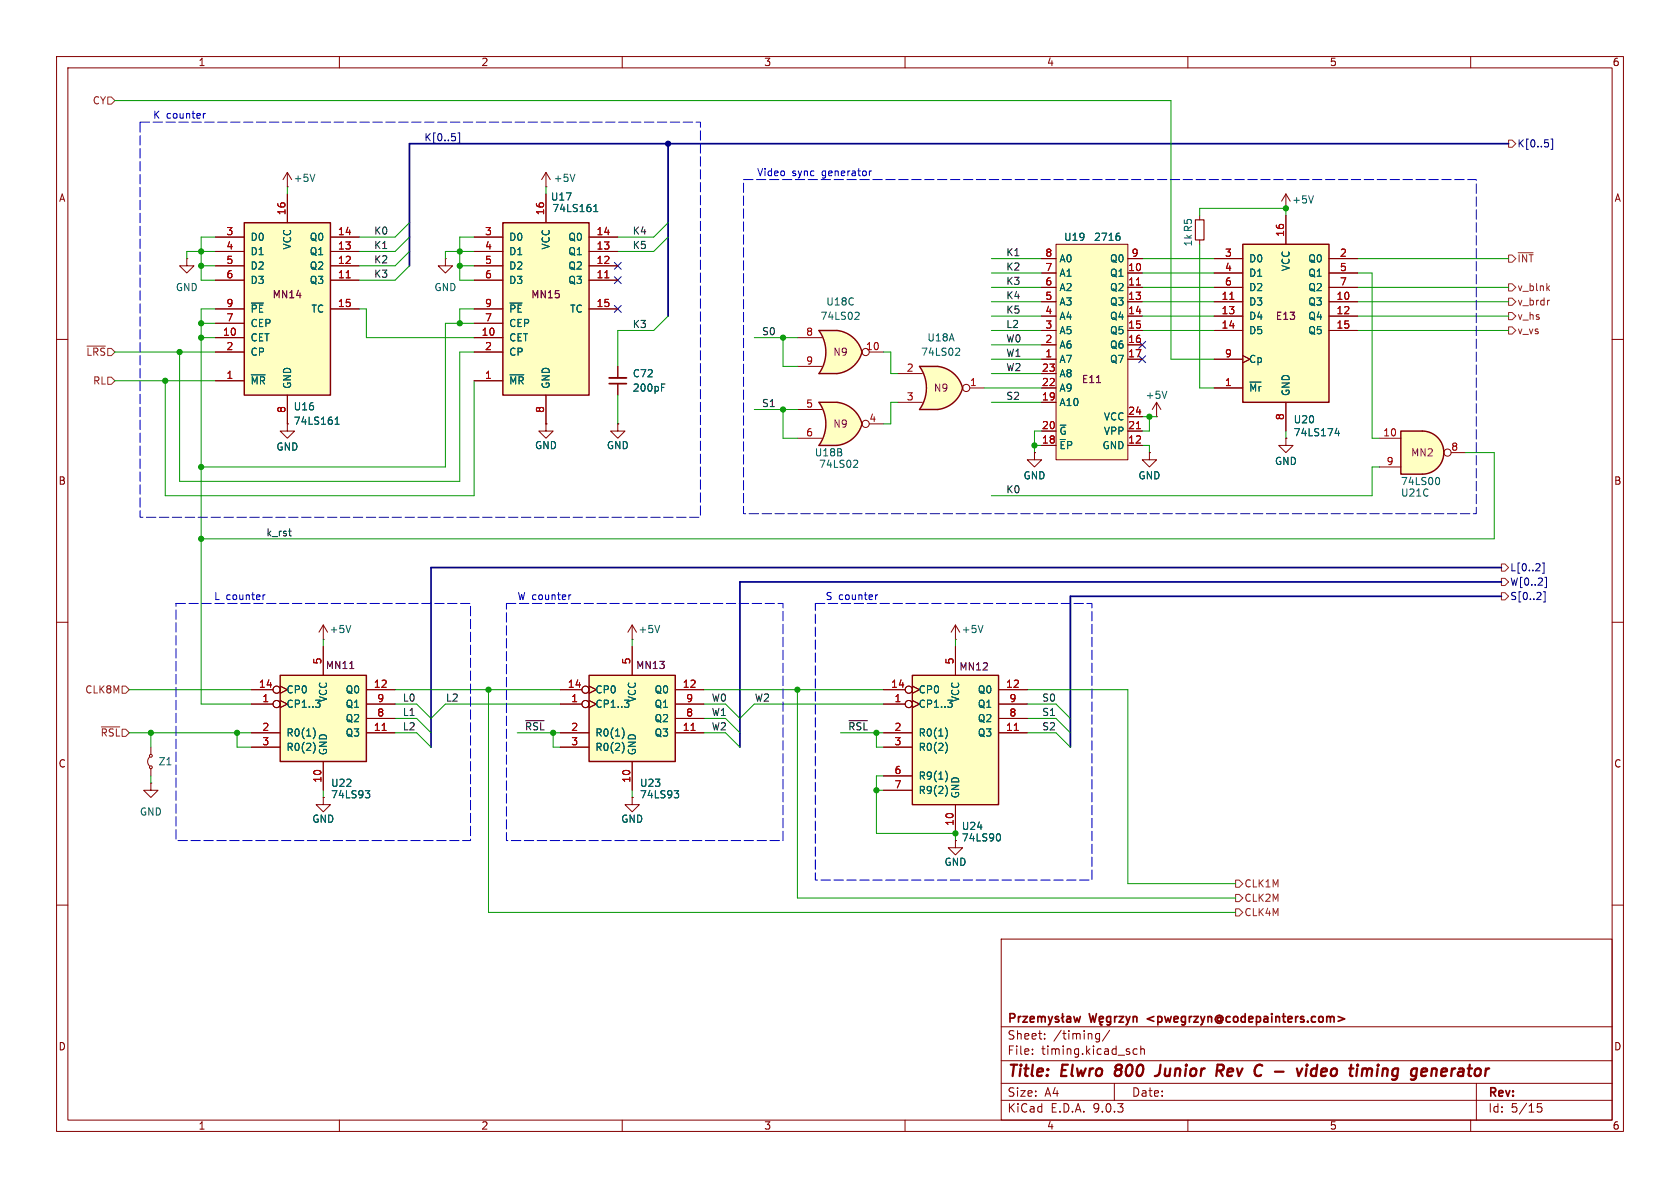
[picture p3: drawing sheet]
<svg xmlns="http://www.w3.org/2000/svg" width="297mm" height="210mm" viewBox="0 0 297 210" stroke-linecap="round" stroke-linejoin="round" font-family="sans-serif">
<g fill="none" stroke="#840000" stroke-width=".18">
<path d="M10 10h277v190h-277zM12 12h273v186h-273zM60 10v2M110 10v2M160 10v2M210 10v2M260 10v2M10 60h2M109.2 74.9v1.3h1.3l-1.3 1.3-1.3-1.3h1.3M109.2 74.9h.1M204.5 73.7h.1M204.5 71.1l-.8 1.3"/>
<path d="M204.5 71.1l.7 1.3M204.5 71.1v2.6M285 60h2M203.2 80v1.3h1.3l-1.3 1.3-1.3-1.3h1.3M203.2 80h.1M10 110h2M168.9 113h.1M168.9 110.5l-.8 1.3M168.9 110.5l.8 1.3M168.9 110.5v2.5M285 110h2M10 160h2"/>
<path d="M177 166h108v32h-108zM285 160h2M60 198v2M110 198v2M160 198v2M177 194.5h108M177 191.5h108M177 187.5h108M177 181.5h108M182.5 186.3v.1M182.5 185.5v.1M184.7 183.6v.1"/>
<path d="M184.7 182.8v.1M193.7 183.4l.3 .3 .4-.1M194.4 182.7v1.2l-.3 .3-.4-.1M194.4 182.8l-.4-.1-.3 .3M196.2 182.1l-1.3 2M197 191.5v3M201 185.5l-.4-.1-.3 .3v.4l.2 .2h.5M201.7 185.5l.2-.1 .3 .1 .1 .9M201.7 184.9v1.5M210 198v2M260 198v2M261 191.5v6.5"/>
<path d="M272.5 195.1h-.7l-.1 .7 .3-.1h.5l.1 .3-.1 .5-.2 .1-.6-.1"/>
</g>
<g fill="none" stroke="#840000" stroke-width=".4">
<path d="M197.2 189.3l-.1 .5 .1 .3M205.2 188.2l-.2 1.4a.74 .74 0 0 1-.8 .6M215.3 188.2l.9 .1a.58 .58 0 0 1-.3 1h-.8M215.6 189.3l.6 .9M229.3 188.9l.3 1.3 .6-1.3M231 188.9l-.2 1.3M231.1 188.2v.2M231.1 188.2l-.1 .1 .1 .1M231.1 188.2l.1 .1-.1 .1M232.8 189a.66 .66 0 0 0-1 .3l-.1 .5 .2 .3 .2 .1 .5-.1M232.9 188.2l-.3 2M233.6 189.2v.9"/>
<path d="M242.5 189l-.1 1.2M243.6 188.9l-.2 1.3M243.6 188.2l-.1 .1 .1 .1M253.8 188.9l.2 .3-.1 1M255.2 188.9l-.3 .3-.1 .7 .2 .3h.4M255.8 189.4l-1 .1"/>
</g>
<g fill="none" stroke="#840000" stroke-width=".3">
<path d="M178.6 180l.7-.1 .1-.2-.1-.4-.2-.1h-.5v1.5M180.1 179.7v1M180.5 179.7l-.3 .1-.1 .2M180.8 179.7h.8l-.8 1h.8M183.5 179.8l.4-.1 .2 .2M183.5 179.7v1M184.1 179.9l.2-.2 .4 .1 .1 .9M184.1 179.9v.8M185.3 179.7l.4 1M186.1 179.7l-.4 1M187.1 179.8l-.3-.1-.2 .2v.2l.5 .2v.3h-.5M187.8 179.2v1.3l.3 .2"/>
<path d="M188.1 179.7l-.5 .3M188.6 179.8h.6l.1 .9M189.8 179.7l.3 1 .3-.7 .3 .7 .3-1M192.6 179.2l.3 1.5 .3-1.1 .3 1.1 .3-1.5M196.3 179.8l-.4-.1-.3 .3v.4l.2 .2h.5M196.3 179.7v1.2l-.2 .3-.4-.1M197.1 179.7v1M197.5 179.7l-.3 .1-.1 .2M197.8 179.7h.8l-.8 1h.8M199.1 179.7l.3 1M199.8 179.7l-.4 1M200.3 179.8l.3-.1 .3 .1 .1 .9"/>
<path d="M200.3 179.7v1M236.6 179.7l1.1 .4-1.1 .4M182.1 180.2l.7-.2v-.2l-.5-.1-.2 .2 .1 .7h.6M185.7 180.7l-.1 .3-.3 .2M189.3 180l-.5 .1a.29 .29 0 0 0-.3 .3 .29 .29 0 0 0 .3 .3l.5-.1M194.3 180.2l.8-.2-.1-.2-.4-.1-.3 .2 .1 .7h.6M194.7 180.7l-.2 .3 .3 .2M199.4 180.7l-.1 .3-.2 .2"/>
</g>
<path d="M206.3 69.2l-.4 1.2M173.8 110.6l-.5 1.2" fill="none" stroke="#006464" stroke-width=".18"/>
<path d="M186.7 43.2h12.7v38.1h-12.7z" fill="#ffffc2"/>
<g fill="none" stroke="#840000" stroke-width=".18">
<path d="M184.1 45.7h2.6M184.1 48.3h2.6M184.1 50.8h2.6M184.1 53.3h2.6M184.1 55.9h2.6M184.1 58.4h2.6M186.7 43.2h12.7v38.1h-12.7zM199.4 45.7h2.5M199.4 48.3h2.5M199.4 50.8h2.5M199.4 53.3h2.5M199.4 55.9h2.5"/>
<path d="M199.4 58.4h2.5M184.1 61h2.6M184.1 63.5h2.6M184.1 66h2.6M184.1 68.6h2.6M184.1 71.1h2.6M184.1 76.2h2.6M184.1 78.7h2.6M199.4 61h2.5M199.4 63.5h2.5M199.4 76.2h2.5M199.4 78.7h2.5"/>
<path d="M199.4 73.7h2.5"/>
</g>
<path d="M200.9 50.4h.7M200.9 75.8h.7" fill="none" stroke="#a90000" stroke-width=".18"/>
<path d="M197.6 41.2h.3M197.8 41.7l.2 .2v.3l-.2 .3" fill="none" stroke="#006464" stroke-width=".18"/>
<path d="M193.9 67.6h.7" fill="none" stroke="#840084" stroke-width=".18"/>
<path d="M144.8 58.4h3.2M144.8 66h3.2" fill="none" stroke="#ffffc2" stroke-width=".18"/>
<g fill="#ffffc2" stroke="#ffffc2" stroke-width=".18">
<path d="M147.4 60.9l5 1.3a5.2 5.2 0 0 1-4.4 3.8z"/>
<path d="M148 58.4a5.1 5.1 0 0 1 4.4 3.8l-5 1.3z"/>
</g>
<path d="M144.8 58.4h3.2v7.6h-3.2a6.7 6.7 0 0 0 0-7.6z" fill="#ffffc2"/>
<path d="M144.8 58.4h3.2a5.1 5.1 0 0 1 4.4 3.8 5.2 5.2 0 0 1-4.4 3.8h-3.2a6.6 6.6 0 0 0 0-7.6z" fill="none" stroke="#840000" stroke-width=".25"/>
<g fill="none" stroke="#840000" stroke-width=".18">
<path d="M141 59.7h4.3M141 64.8h4.3M153.7 62.2h2.5"/>
<circle cx="153" cy="62.2" r=".63"/>
</g>
<path d="M151.3 55.2l.5 .1 .1 .3-.8 .9h.8" fill="none" stroke="#006464" stroke-width=".18"/>
<path d="M162.6 64.8h3.1M162.6 72.4h3.1" fill="none" stroke="#ffffc2" stroke-width=".18"/>
<g fill="#ffffc2" stroke="#ffffc2" stroke-width=".18">
<path d="M165.2 67.2l5 1.4a5.2 5.2 0 0 1-4.4 3.8z"/>
<path d="M165.8 64.8a5.1 5.1 0 0 1 4.4 3.8l-5 1.3z"/>
</g>
<path d="M162.6 64.8h3.1v7.6h-3.1a6.7 6.7 0 0 0 0-7.6z" fill="#ffffc2"/>
<path d="M165.7 64.8h-3.1a6.6 6.6 0 0 1 0 7.6h3.1M165.8 64.8a5.1 5.1 0 0 1 4.4 3.8M170.2 68.6a5.2 5.2 0 0 1-4.4 3.8" fill="none" stroke="#840000" stroke-width=".25"/>
<g fill="none" stroke="#840000" stroke-width=".18">
<path d="M158.7 66h4.4M158.7 71.1h4.4M171.4 68.6h2.6"/>
<circle cx="170.8" cy="68.6" r=".63"/>
</g>
<path d="M169.1 61.5l.4 .1 .2 .3-.8 .9h.8" fill="none" stroke="#006464" stroke-width=".18"/>
<path d="M144.8 71.1h3.2M144.8 78.7h3.2" fill="none" stroke="#ffffc2" stroke-width=".18"/>
<g fill="#ffffc2" stroke="#ffffc2" stroke-width=".18">
<path d="M147.4 73.6l5 1.3a5.2 5.2 0 0 1-4.4 3.8z"/>
<path d="M148 71.1a5.1 5.1 0 0 1 4.4 3.8l-5 1.3z"/>
</g>
<path d="M144.8 71.1h3.2v7.6h-3.2a6.7 6.7 0 0 0 0-7.6z" fill="#ffffc2"/>
<path d="M144.8 71.1h3.2a5.1 5.1 0 0 1 4.4 3.8 5.2 5.2 0 0 1-4.4 3.8h-3.2a6.6 6.6 0 0 0 0-7.6z" fill="none" stroke="#840000" stroke-width=".25"/>
<g fill="none" stroke="#840000" stroke-width=".18">
<path d="M78.7 45.7v1.3h1.3l-1.3 1.3-1.2-1.3h1.2M78.7 45.7h.1M96.5 74.9v1.3h1.3l-1.3 1.3-1.3-1.3h1.3M96.5 74.9h.1M141 72.4h4.3M141 77.5h4.3M153.7 74.9h2.5M182.9 80v1.3h1.2l-1.2 1.3-1.3-1.3h1.3M182.9 80h.1"/>
<circle cx="153" cy="74.9" r=".63"/>
</g>
<path d="M151.1 81.4h.4l.1 .3-.8 .9h.8" fill="none" stroke="#006464" stroke-width=".18"/>
<path d="M88.9 39.4h15.2v30.5h-15.2z" fill="#ffffc2"/>
<path d="M88.9 39.4h15.2v30.5h-15.2z" fill="none" stroke="#840000" stroke-width=".25"/>
<g fill="none" stroke="#840000" stroke-width=".18">
<path d="M50.8 33h.1M50.8 30.5l-.8 1.3M50.8 30.5l.8 1.3M50.8 30.5v2.5M96.5 34.3v5.1M33 45.7v1.3h1.3l-1.3 1.3-1.3-1.3h1.3M33 45.7h.1M83.8 41.9h5.1M83.8 44.5h5.1M83.8 47h5.1M83.8 49.5h5.1M83.8 54.6h5.1"/>
<path d="M83.8 57.2h5.1M83.8 59.7h5.1M104.1 41.9h5.1M104.1 44.5h5.1M104.1 47h5.1M104.1 49.5h5.1M104.1 54.6h5.1M50.8 74.9v1.3h1.3l-1.3 1.3-1.3-1.3h1.3M50.8 74.9h.1M83.8 62.2h5.1M83.8 67.3h5.1M96.5 69.9v5"/>
</g>
<path d="M55.7 30.8l-.5 1.3M105 37.4h.7M105 36.5l.3-.4v1.3M90.1 53.6h2.2M90.1 66.3h2.5" fill="none" stroke="#006464" stroke-width=".18"/>
<path d="M106.9 49.1h.7" fill="none" stroke="#a90000" stroke-width=".18"/>
<path d="M43.2 39.4h15.2v30.5h-15.2z" fill="#ffffc2"/>
<path d="M43.2 39.4h15.2v30.5h-15.2z" fill="none" stroke="#840000" stroke-width=".25"/>
<g fill="none" stroke="#840000" stroke-width=".18">
<path d="M50.8 34.3v5.1M38.1 41.9h5.1M38.1 44.5h5.1M38.1 47h5.1M38.1 49.5h5.1M38.1 54.6h5.1M38.1 57.2h5.1M38.1 59.7h5.1M58.4 41.9h5.1M58.4 44.5h5.1M58.4 47h5.1M58.4 49.5h5.1"/>
<path d="M58.4 54.6h5.1M38.1 62.2h5.1M38.1 67.3h5.1M50.8 69.9v5M111.8 141v1.2h1.2l-1.2 1.3-1.3-1.3h1.3M111.8 141h.1"/>
</g>
<path d="M44.4 53.6h2.2M44.4 66.3h2.5M59.2 75h.8M59.2 74.1l.4-.4v1.3" fill="none" stroke="#006464" stroke-width=".18"/>
<path d="M61.2 49.1h.7" fill="none" stroke="#a90000" stroke-width=".18"/>
<path d="M104.1 119.4h15.3v15.2h-15.3z" fill="#ffffc2"/>
<path d="M104.1 119.4h15.3v15.2h-15.3z" fill="none" stroke="#840000" stroke-width=".25"/>
<g fill="none" stroke="#840000" stroke-width=".18">
<path d="M96.5 33h.1M96.5 30.5l-.7 1.3M96.5 30.5l.8 1.3M96.5 30.5v2.5M212.1 38.1v.8M212.1 42.4v.8M111.8 113h.1M111.8 110.5v2.5M111.8 114.3v5.1M111.8 110.5l-.8 1.3M111.8 110.5l.7 1.3M99.1 121.9h3.8"/>
<path d="M99.1 124.5h3.8M99.1 129.5h5M99.1 132.1h5M104.1 121.3l1.3 .6-1.3 .7M104.1 123.8l1.3 .7-1.3 .6M111.8 134.6v5.1M119.4 121.9h5.1M119.4 124.5h5.1M119.4 129.5h5.1M119.4 127h5.1"/>
<circle cx="103.5" cy="124.5" r=".63"/>
<circle cx="103.5" cy="121.9" r=".63"/>
</g>
<path d="M101.6 30.8l-.4 1.3M116.6 110.6l-.4 1.2M110 128.7a1.49 1.49 0 0 1 0 1.8M110 131.3a1.49 1.49 0 0 1 0 1.8M110.4 123.8h.8M111.2 124.8l-.1 .2M119.2 139.8h.8l-.4 .5 .3 .1 .1 .4-.3 .2h-.3" fill="none" stroke="#006464" stroke-width=".18"/>
<path d="M122.2 129.1h.7" fill="none" stroke="#a90000" stroke-width=".18"/>
<path d="M211.3 38.9h1.6v3.5h-1.6z" fill="none" stroke="#840000" stroke-width=".2"/>
<path d="M251.5 76.2a3.8 3.8 0 0 1 3.7 3.8 3.8 3.8 0 0 1-3.7 3.8z" fill="#ffffc2" stroke="#ffffc2" stroke-width=".18"/>
<path d="M247.6 76.2h3.9v7.6h-3.9z" fill="#ffffc2"/>
<path d="M247.6 76.2h3.9a3.8 3.8 0 0 1 3.7 3.8 3.8 3.8 0 0 1-3.7 3.8h-3.9z" fill="none" stroke="#840000" stroke-width=".25"/>
<g fill="none" stroke="#840000" stroke-width=".18">
<path d="M243.8 77.5h3.8M243.8 82.6h3.8M256.5 80h2.6M57.1 113h.1M57.1 110.5l-.7 1.3M57.1 110.5l.8 1.3M57.1 110.5v2.5M26.4 133.9a1.08 1.08 0 0 0 0 1.5M26.7 138.4v1.3h1.2l-1.2 1.3-1.3-1.3h1.3M26.7 138.4h.1M26.7 132.1v1.3M26.7 135.9v1.3"/>
<circle cx="255.9" cy="80" r=".63"/>
<circle cx="26.7" cy="135.6" r=".25"/>
<circle cx="26.7" cy="133.6" r=".25"/>
</g>
<path d="M254.2 84.4a.79 .79 0 0 1 0 1.3M62 110.6l-.4 1.2" fill="none" stroke="#006464" stroke-width=".18"/>
<path d="M219.7 43.2h15.2v27.9h-15.2z" fill="#ffffc2"/>
<path d="M219.7 43.2h15.2v27.9h-15.2z" fill="none" stroke="#840000" stroke-width=".25"/>
<g fill="none" stroke="#840000" stroke-width=".18">
<path d="M227.3 36.8h.1M227.3 34.3v2.5M227.3 38.1v5.1M227.3 34.3l-.7 1.3M227.3 34.3l.8 1.3M214.6 45.7h5.1M214.6 48.3h5.1M214.6 50.8h5.1M214.6 53.3h5.1M214.6 55.9h5.1M214.6 58.4h5.1M234.9 45.7h5.1"/>
<path d="M234.9 48.3h5.1M234.9 50.8h5.1M234.9 53.3h5.1M234.9 55.9h5.1M234.9 58.4h5.1M214.6 63.5h5.1M214.6 68.6h5.1M219.7 62.9l1.3 .6-1.3 .6M227.3 77.5v1.2h1.3l-1.3 1.3-1.2-1.3h1.2M227.3 77.5h.1M227.3 71.1v5.1"/>
</g>
<path d="M217.4 52.9h.7" fill="none" stroke="#a90000" stroke-width=".18"/>
<path d="M232.2 34.6l-.4 1.3M221 67.5h1.9M236.3 75.7l-.3 .9h.8M236.6 76.2v.8" fill="none" stroke="#006464" stroke-width=".18"/>
<path d="M49.5 119.4h15.3v15.2h-15.3z" fill="#ffffc2"/>
<path d="M49.5 119.4h15.3v15.2h-15.3z" fill="none" stroke="#840000" stroke-width=".25"/>
<g fill="none" stroke="#840000" stroke-width=".18">
<path d="M109.2 64.8v2M109.2 67.8v2.1M57.1 114.3v5.1M44.4 121.9h3.9M44.4 124.5h3.9M44.4 129.5h5.1M44.4 132.1h5.1M49.5 121.3l1.3 .6-1.3 .7M49.5 123.8l1.3 .7-1.3 .6M57.1 134.6v5.1M64.8 121.9h5M64.8 124.5h5"/>
<path d="M64.8 129.5h5M64.8 127h5M57.1 141v1.2h1.3l-1.3 1.3-1.2-1.3h1.2M57.1 141h.1M168.9 148.6v1.3h1.3l-1.3 1.2-1.3-1.2h1.3M168.9 148.6h.1"/>
<circle cx="48.9" cy="121.9" r=".63"/>
<circle cx="48.9" cy="124.5" r=".63"/>
</g>
<path d="M117 68.5h.4M117 67.9h.6M55.4 128.7a1.49 1.49 0 0 1 0 1.8M55.4 131.3a1.49 1.49 0 0 1 0 1.8M55.8 123.8h.8M56.6 124.8l-.1 .2M64.6 139.8h.8l-.5 .5 .4 .1 .1 .4-.3 .2h-.3" fill="none" stroke="#006464" stroke-width=".18"/>
<path d="M67.6 129.1h.7" fill="none" stroke="#a90000" stroke-width=".18"/>
<path d="M61.8 118.2h.8" fill="none" stroke="#840084" stroke-width=".18"/>
<path d="M107.7 67.8h3" fill="none" stroke="#840000" stroke-width=".3"/>
<path d="M107.7 66.8h3" fill="none" stroke="#840000" stroke-width=".33"/>
<path d="M161.3 119.4h15.2v22.8h-15.2z" fill="#ffffc2"/>
<path d="M161.3 119.4h15.2v22.8h-15.2z" fill="none" stroke="#840000" stroke-width=".25"/>
<g fill="none" stroke="#840000" stroke-width=".18">
<path d="M50.8 34.3v5.1M96.5 34.3v5.1M227.3 38.1v5.1M38.1 41.9h5.1M38.1 44.5h5.1M38.1 47h5.1M38.1 49.5h5.1M38.1 54.6h5.1M38.1 57.2h5.1M38.1 59.7h5.1M58.4 41.9h5.1M58.4 44.5h5.1"/>
<path d="M58.4 47h5.1M58.4 49.5h5.1M58.4 54.6h5.1M83.8 41.9h5.1M83.8 44.5h5.1M83.8 47h5.1M83.8 49.5h5.1M83.8 54.6h5.1M83.8 57.2h5.1M83.8 59.7h5.1M104.1 41.9h5.1M104.1 44.5h5.1"/>
<path d="M104.1 47h5.1M104.1 49.5h5.1M104.1 54.6h5.1M184.1 45.7h2.6M184.1 48.3h2.6M184.1 50.8h2.6M184.1 53.3h2.6M184.1 55.9h2.6M184.1 58.4h2.6M199.4 45.7h2.5M199.4 48.3h2.5M199.4 50.8h2.5"/>
<path d="M199.4 53.3h2.5M199.4 55.9h2.5M199.4 58.4h2.5M214.6 45.7h5.1M214.6 48.3h5.1M214.6 50.8h5.1M214.6 53.3h5.1M214.6 55.9h5.1M214.6 58.4h5.1M234.9 45.7h5.1M234.9 48.3h5.1M234.9 50.8h5.1"/>
<path d="M234.9 53.3h5.1M234.9 55.9h5.1M234.9 58.4h5.1M38.1 62.2h5.1M38.1 67.3h5.1M50.8 74.9h.1M50.8 69.9v5M83.8 62.2h5.1M83.8 67.3h5.1M96.5 74.9h.1M96.5 69.9v5M109.2 74.9h.1"/>
<path d="M109.2 64.8v2M109.2 67.8v2.1M184.1 61h2.6M184.1 63.5h2.6M184.1 66h2.6M184.1 68.6h2.6M184.1 71.1h2.6M184.1 76.2h2.6M184.1 78.7h2.6M199.4 61h2.5M199.4 63.5h2.5M199.4 76.2h2.5"/>
<path d="M199.4 78.7h2.5M199.4 73.7h2.5M214.6 63.5h5.1M214.6 68.6h5.1M219.7 62.9l1.3 .6-1.3 .6M227.3 77.5h.1M227.3 71.1v5.1M182.9 80h.1M203.2 80h.1M57.1 114.3v5.1M111.8 114.3v5.1M168.9 114.3v5.1"/>
<path d="M44.4 121.9h3.9M44.4 124.5h3.9M44.4 129.5h5.1M44.4 132.1h5.1M49.5 121.3l1.3 .6-1.3 .7M49.5 123.8l1.3 .7-1.3 .6M57.1 134.6v5.1M64.8 121.9h5M64.8 124.5h5M64.8 129.5h5M64.8 127h5M99.1 121.9h3.8"/>
<path d="M99.1 124.5h3.8M99.1 129.5h5M99.1 132.1h5M104.1 121.3l1.3 .6-1.3 .7M104.1 123.8l1.3 .7-1.3 .6M111.8 134.6v5.1M119.4 121.9h5.1M119.4 124.5h5.1M119.4 129.5h5.1M119.4 127h5.1M156.2 121.9h3.8M156.2 124.5h3.8"/>
<path d="M156.2 129.5h5.1M156.2 132.1h5.1M156.2 137.2h5.1M156.2 139.7h5.1M161.3 121.3l1.3 .6-1.3 .7M161.3 123.8l1.3 .7-1.3 .6M176.5 121.9h5.1M176.5 124.5h5.1M176.5 129.5h5.1M176.5 127h5.1M57.1 141h.1M111.8 141h.1"/>
<path d="M168.9 148.6h.1M168.9 142.2v5.1"/>
<circle cx="48.9" cy="121.9" r=".63"/>
<circle cx="48.9" cy="124.5" r=".63"/>
<circle cx="103.5" cy="124.5" r=".63"/>
<circle cx="103.5" cy="121.9" r=".63"/>
<circle cx="160.7" cy="124.5" r=".63"/>
<circle cx="160.7" cy="121.9" r=".63"/>
</g>
<g fill="none" stroke="#006464" stroke-width=".18">
<path d="M105 37.4h.7M105 36.5l.3-.4v1.3M44.4 53.6h2.2M90.1 53.6h2.2M197.6 41.2h.3M197.8 41.7l.2 .2v.3l-.2 .3M44.4 66.3h2.5M59.2 75h.8M59.2 74.1l.4-.4v1.3M90.1 66.3h2.5M117 68.5h.4M117 67.9h.6"/>
<path d="M221 67.5h1.9M236.3 75.7l-.3 .9h.8M236.6 76.2v.8M55.4 128.7a1.49 1.49 0 0 1 0 1.8M55.4 131.3a1.49 1.49 0 0 1 0 1.8M55.8 123.8h.8M56.6 124.8l-.1 .2M64.6 139.8h.8l-.5 .5 .4 .1 .1 .4-.3 .2h-.3M110 128.7a1.49 1.49 0 0 1 0 1.8M110 131.3a1.49 1.49 0 0 1 0 1.8M110.4 123.8h.8M111.2 124.8l-.1 .2"/>
<path d="M119.2 139.8h.8l-.4 .5 .3 .1 .1 .4-.3 .2h-.3M167.2 128.7a1.49 1.49 0 0 1 0 1.8M167.2 131.3a1.49 1.49 0 0 1 0 1.8M167.2 136.3a1.49 1.49 0 0 1 0 1.9M167.2 138.9a1.49 1.49 0 0 1 0 1.8M167.5 123.8h.8M168.3 124.8l-.1 .2M176.6 147.4a.79 .79 0 0 1 0 1.3"/>
</g>
<path d="M61.2 49.1h.7M106.9 49.1h.7M200.9 50.4h.7M217.4 52.9h.7M200.9 75.8h.7M67.6 129.1h.7M122.2 129.1h.7M179.3 129.1h.7" fill="none" stroke="#a90000" stroke-width=".18"/>
<g fill="none" stroke="#725600" stroke-width=".18">
<path d="M19 17.1h.7l.6 .7-.6 .6h-.7zM266.7 24.8h.6l.7 .6-.7 .6h-.6zM266.7 52.7h.6l.7 .6-.7 .7h-.6zM266.7 55.2h.6l.7 .7-.7 .6h-.6zM266.7 50.2h.6l.7 .6-.7 .6h-.6zM266.7 45.1h.6l.7 .6-.7 .7h-.6zM266.7 57.8h.6l.7 .6-.7 .7h-.6zM268.4 44.7h2.6M273.6 50.9l.3 .5M273.9 50.5l-.4 .5M273.9 53.1h-.2M15.4 61.2h3.2"/>
<path d="M19 66.7h.7l.6 .6-.6 .6h-.7zM265.4 99.7h.7l.6 .6-.6 .7h-.7zM265.4 104.8h.7l.6 .6-.6 .6h-.7zM265.4 102.2h.7l.6 .7-.6 .6h-.7zM17.9 128.5h3.3M21.6 121.3h.6l.7 .6-.7 .7h-.6zM218.4 155.6h.7l.6 .6-.6 .6h-.7zM218.4 158.1h.7l.6 .7-.6 .6h-.7zM218.4 160.7h.7l.6 .6-.6 .6h-.7z"/>
</g>
<g fill="none" stroke="#000084" stroke-width=".18">
<path d="M81 23.5h.3v1.8h-.3M274.2 24.6h.3v1.8h-.3M108.6 48.9l1.2 1.2M108.6 46.4l1.2 1.2M108.6 54l1.2 1.2M109.8 48.9l-1.2 1.2M109.8 46.4l-1.2 1.2M109.8 54l-1.2 1.2M201.3 62.9l1.2 1.2M201.3 60.4l1.2 1.2M202.5 62.9l-1.2 1.2M202.5 60.4l-1.2 1.2"/>
<path d="M272.7 99.5h.3v1.8h-.3M272.9 104.6h.3v1.8h-.3M273.1 102.1h.3v1.8h-.3"/>
</g>
<path d="M51 93.9h.5M51.4 94.7h.1M92.9 127.4h3.3M150.1 127.4h3.2" fill="none" stroke="#0f0f0f" stroke-width=".18"/>
<path d="M118.1 25.4v30.5M266.7 25.4h-194.3v21.6M265.4 100.3h-189.2v31.8M265.4 105.4h-76.2v26.7M265.4 102.9h-134.6v29.2" fill="none" stroke="#000084" stroke-width=".3"/>
<g fill="none" stroke="#009600" stroke-width=".18">
<path d="M20.3 17.8h186.7v45.7h7.6M50.8 33v1.3M72.4 39.4l-2.6 2.5h-6.3M96.5 33v1.3M118.1 39.4l-2.5 2.5h-6.4M212.1 38.1v-1.3h15.2v1.3M35.6 59.7h2.5M35.6 47h2.5M35.6 57.2h2.5M38.1 44.5h-5.1v1.2M38.1 54.6h-2.5v69.9h8.8M38.1 41.9h-2.5v7.6h2.5"/>
<path d="M63.5 54.6h1.3v5.1h19M72.4 41.9l-2.6 2.6h-6.3M72.4 44.5l-2.6 2.5h-6.3M72.4 47l-2.6 2.5h-6.3M81.3 47h2.5M83.8 44.5h-5.1v1.2M83.8 57.2h-5.1v25.4h-43.1M83.8 41.9h-2.5v7.6h2.5M83.8 54.6h-2.5v2.6M118.1 55.9l-2.5 2.5h-6.4v6.4M118.1 41.9l-2.5 2.6h-6.4M133.3 59.7h7.7"/>
<path d="M138.4 59.7v5.1h2.6M175.3 58.4h8.8M175.3 53.3h8.8M175.3 55.9h8.8M175.3 48.3h8.8M175.3 50.8h8.8M175.3 45.7h8.8M201.9 58.4h12.7M201.9 53.3h12.7M201.9 55.9h12.7M201.9 48.3h12.7M201.9 50.8h12.7"/>
<path d="M201.9 45.7h12.7M212.1 43.2v25.4h2.5M240 48.3h2.6v29.2h1.2M240 58.4h26.7M240 53.3h26.7M240 55.9h26.7M240 50.8h26.7M240 45.7h26.7M20.3 62.2h17.8M20.3 67.3h17.8M29.2 67.3v20.3h54.6v-20.3M31.7 62.2v22.9h49.6v-22.9h2.5"/>
<path d="M109.2 69.9v5M133.3 72.4h7.7M138.4 72.4v5.1h2.6M156.2 62.2h1.3v3.8h1.2M158.7 71.1h-1.2v3.8h-1.3M174 68.6h10.1M175.3 61h8.8M175.3 63.5h8.8M175.3 66h8.8M175.3 71.1h8.8M182.9 78.7h1.2M184.1 76.2h-1.2v3.8"/>
<path d="M201.9 78.7h1.3v1.3M201.9 73.7h2.6M203.2 73.7v2.5h-1.3M227.3 76.2v1.3M243.8 82.6h-1.2v5h-67.3M259.1 80h5.1v15.3h-228.6M57.1 113v1.3M111.8 113v1.3M168.9 113v1.3M22.9 121.9h21.5M22.9 129.5h21.5M26.7 129.5v2.6"/>
<path d="M26.7 137.2v1.2M41.9 129.5v2.6h2.5M57.1 139.7v1.3M69.8 121.9h29.3M69.8 124.5h3.9l2.5 2.5 2.5-2.5h20.4M69.8 129.5h3.9l2.5 2.6M69.8 127h3.9l2.5 2.5M86.4 121.9v39.4h132M91.4 129.5h7.7M97.8 129.5v2.6h1.3M111.8 139.7v1.3M124.5 121.9h31.7"/>
<path d="M124.5 124.5h3.8l2.5 2.5 2.5-2.5h22.9M124.5 129.5h3.8l2.5 2.6M124.5 127h3.8l2.5 2.5M141 121.9v36.9h77.4M148.6 129.5h7.6M154.9 129.5v2.6h1.3M154.9 139.7h1.3M156.2 137.2h-1.3v10.1h14v1.3M181.6 121.9h17.8v34.3h19M181.6 124.5h5.1l2.5 2.5M181.6 129.5h5.1l2.5 2.6M181.6 127h5.1l2.5 2.5"/>
</g>
<path d="M36 20.1v.8M36.3 20.1l-.3 .2M153.7 30.2v.9M154.1 30.2l-.4 .3M46.5 105.1v.9M46.9 105.1l-.4 .3M100.6 105.1v.9M100.9 105.1l-.3 .3M154.8 105.1v.9M155.2 105.1l-.4 .3" fill="none" stroke="#0000c2" stroke-width=".18"/>
<path d="M24.8 21.6h99v69.8h-99zM131.4 31.8h129.6v59h-129.6zM31.1 106.7h52.1v41.9h-52.1zM89.5 106.7h48.9v41.9h-48.9zM144.1 106.7h48.9v48.9h-48.9z" fill="none" stroke="#0000c2" stroke-width=".18" stroke-dasharray="1.7 .6"/>
<path d="M193.9 67.6h.7M61.8 118.2h.8" fill="none" stroke="#840084" stroke-width=".18"/>
<g fill="#009600" stroke="#009600" stroke-width=".18">
<circle cx="86.4" cy="121.9" r=".46"/>
<circle cx="81.3" cy="47" r=".46"/>
<circle cx="81.3" cy="44.5" r=".46"/>
<circle cx="35.6" cy="44.5" r=".46"/>
<circle cx="35.6" cy="57.2" r=".46"/>
<circle cx="35.6" cy="47" r=".46"/>
<circle cx="35.6" cy="82.6" r=".46"/>
<circle cx="31.7" cy="62.2" r=".46"/>
<circle cx="35.6" cy="59.7" r=".46"/>
<circle cx="29.2" cy="67.3" r=".46"/>
<circle cx="41.9" cy="129.5" r=".46"/>
<circle cx="26.7" cy="129.5" r=".46"/>
<circle cx="35.6" cy="95.3" r=".46"/>
<circle cx="81.3" cy="57.2" r=".46"/>
<circle cx="138.4" cy="59.7" r=".46"/>
<circle cx="138.4" cy="72.4" r=".46"/>
<circle cx="203.2" cy="73.7" r=".46"/>
<circle cx="227.3" cy="36.8" r=".46"/>
<circle cx="182.9" cy="78.7" r=".46"/>
<circle cx="141" cy="121.9" r=".46"/>
<circle cx="154.9" cy="139.7" r=".46"/>
<circle cx="168.9" cy="147.3" r=".46"/>
</g>
<circle cx="118.1" cy="25.4" r=".46" fill="#000084" stroke="#000084" stroke-width=".18"/>
<g font-size="2.8" fill="#840000">
<text x="178" y="190.9">Title:</text>
<text x="187.7" y="190.9">Elwro</text>
<text x="198" y="190.9">800</text>
<text x="206" y="190.9">Junior</text>
<text x="217.5" y="190.9">Rev</text>
<text x="225" y="190.9">C</text>
<text x="234.2" y="190.9">video</text>
<text x="244.3" y="190.9">timing</text>
<text x="256" y="190.9">generator</text>
</g>
<g font-size="2.1" fill="#840000">
<text x="178" y="184">Sheet:</text>
<text x="186.2" y="184">/timing/</text>
<text x="203.5" y="181.2">&lt;pwegrzyn@codepainters.com&gt;</text>
<text x="178" y="186.7">File:</text>
<text x="184.1" y="186.7">timing.kicad_sch</text>
<text x="178" y="196.9">KiCad</text>
<text x="178" y="194.1">Size:</text>
<text x="184.7" y="194.1">A4</text>
<text x="185.7" y="196.9">E.D.A.</text>
<text x="193.3" y="196.9">9.0.3</text>
<text x="200" y="194.1">Date:</text>
<text x="263" y="194.3">Rev:</text>
<text x="263" y="196.9">Id:</text>
<text x="267.1" y="196.9">5/15</text>
</g>
<g font-size="1.8" fill="#840000">
<text x="35" y="11.9">1</text>
<text x="85" y="11.9">2</text>
<text x="135" y="11.9">3</text>
<text x="185" y="11.9">4</text>
<text x="235" y="11.9">5</text>
<text x="285" y="11.9">6</text>
<text x="10.3" y="35.9">A</text>
<text x="285.3" y="35.9">A</text>
<text x="10.3" y="85.9">B</text>
<text x="285.3" y="85.9">B</text>
<text x="10.3" y="135.9">C</text>
<text x="285.3" y="135.9">C</text>
<text x="10.3" y="185.9">D</text>
<text x="285.3" y="185.9">D</text>
<text x="35" y="199.9">1</text>
<text x="85" y="199.9">2</text>
<text x="135" y="199.9">3</text>
<text x="185" y="199.9">4</text>
<text x="235" y="199.9">5</text>
<text x="285" y="199.9">6</text>
</g>
<g font-size="1.8" fill="#725600">
<text x="16.3" y="18.6">CY</text>
<text x="268.2" y="46.6">~{INT}</text>
<text x="268.2" y="51.7">v_blnk</text>
<text x="268.2" y="54.2">v_brdr</text>
<text x="268.2" y="56.7">v_hs</text>
<text x="268.2" y="59.3">v_vs</text>
<text x="15.1" y="63.1">~{LRS}</text>
<text x="16.4" y="68.2">RL</text>
<text x="15" y="122.8">CLK8M</text>
<text x="17.7" y="130.4">~{RSL}</text>
<text x="219.9" y="157.1">CLK1M</text>
<text x="219.9" y="159.6">CLK2M</text>
<text x="219.9" y="162.2">CLK4M</text>
</g>
<g font-size="1.8" fill="#0000c2">
<text x="27" y="21.2">K</text>
<text x="29.4" y="21.2">counter</text>
<text x="133.8" y="31.3">Video</text>
<text x="140" y="31.3">sync</text>
<text x="145.4" y="31.3">generator</text>
<text x="37.8" y="106.3">L counter</text>
<text x="91.4" y="106.3">W counter</text>
<text x="145.9" y="106.3">S counter</text>
</g>
<g font-size="1.8" fill="#000084">
<text x="74.9" y="25.1">K[0..5]</text>
<text x="268.2" y="26.3">K[0..5]</text>
<text x="266.9" y="101.2">L[0..2]</text>
<text x="266.9" y="106.3">S[0..2]</text>
<text x="266.9" y="103.7">W[0..2]</text>
</g>
<g font-size="1.8" fill="#006464">
<text x="51.8" y="32.4">+5V</text>
<text x="97.3" y="35.7">U17</text>
<text x="97.8" y="32.4">+5V</text>
<text x="97.5" y="37.7">74LS161</text>
<text x="228.3" y="36.2">+5V</text>
<text x="44.2" y="42.8">D0</text>
<text x="44.2" y="45.3">D1</text>
<text x="44.2" y="47.9">D2</text>
<text x="51.7" y="44.2" transform="rotate(-90 51.7 44.2)">VCC</text>
<text x="54.7" y="42.8">Q0</text>
<text x="54.7" y="45.3">Q1</text>
<text x="54.7" y="47.9">Q2</text>
<text x="89.9" y="42.8">D0</text>
<text x="89.9" y="45.3">D1</text>
<text x="89.9" y="47.9">D2</text>
<text x="97.4" y="44.2" transform="rotate(-90 97.4 44.2)">VCC</text>
<text x="100.4" y="42.8">Q0</text>
<text x="100.4" y="45.3">Q1</text>
<text x="100.4" y="47.9">Q2</text>
<text x="187.2" y="46.6">A0</text>
<text x="188" y="42.8">U19</text>
<text x="193.3" y="42.8">2716</text>
<text x="196.1" y="46.6">Q0</text>
<text x="210.9" y="43.7" transform="rotate(-90 210.9 43.7)">1k R5</text>
<text x="220.7" y="46.6">D0</text>
<text x="231.2" y="46.6">Q0</text>
<text x="31" y="51.7">GND</text>
<text x="44.2" y="50.4">D3</text>
<text x="54.7" y="50.4">Q3</text>
<text x="76.7" y="51.7">GND</text>
<text x="89.9" y="50.4">D3</text>
<text x="100.4" y="50.4">Q3</text>
<text x="187.2" y="49.1">A1</text>
<text x="187.2" y="51.7">A2</text>
<text x="196.1" y="49.1">Q1</text>
<text x="196.1" y="51.7">Q2</text>
<text x="220.7" y="49.1">D1</text>
<text x="220.7" y="51.7">D2</text>
<text x="228.2" y="48" transform="rotate(-90 228.2 48)">VCC</text>
<text x="231.2" y="49.1">Q1</text>
<text x="231.2" y="51.7">Q2</text>
<text x="44.2" y="55.5">~{PE}</text>
<text x="44.2" y="58">CEP</text>
<text x="55" y="55.5">TC</text>
<text x="89.9" y="55.5">~{PE}</text>
<text x="89.9" y="58">CEP</text>
<text x="100.7" y="55.5">TC</text>
<text x="145" y="56.7">74LS02</text>
<text x="146" y="54.2">U18C</text>
<text x="187.2" y="54.2">A3</text>
<text x="187.2" y="56.7">A4</text>
<text x="187.2" y="59.3">A5</text>
<text x="196.1" y="54.2">Q3</text>
<text x="196.1" y="56.7">Q4</text>
<text x="196.1" y="59.3">Q5</text>
<text x="220.7" y="54.2">D3</text>
<text x="220.7" y="56.7">D4</text>
<text x="220.7" y="59.3">D5</text>
<text x="231.2" y="54.2">Q3</text>
<text x="231.2" y="56.7">Q4</text>
<text x="231.2" y="59.3">Q5</text>
<text x="44.2" y="60.6">CET</text>
<text x="44.2" y="63.1">CP</text>
<text x="89.9" y="60.6">CET</text>
<text x="89.9" y="63.1">CP</text>
<text x="162.7" y="63.1">74LS02</text>
<text x="163.8" y="60.6">U18A</text>
<text x="187.2" y="61.8">A6</text>
<text x="187.2" y="64.4">A7</text>
<text x="196.1" y="61.8">Q6</text>
<text x="196.1" y="64.4">Q7</text>
<text x="220.7" y="64.4">Cp</text>
<text x="44.2" y="68.2">~{MR}</text>
<text x="51.7" y="68.8" transform="rotate(-90 51.7 68.8)">GND</text>
<text x="89.9" y="68.2">~{MR}</text>
<text x="97.4" y="68.8" transform="rotate(-90 97.4 68.8)">GND</text>
<text x="111.8" y="69.4">200pF</text>
<text x="111.8" y="66.9">C72</text>
<text x="187.2" y="66.9">A8</text>
<text x="187.2" y="69.4">A9</text>
<text x="187.2" y="72">A10</text>
<text x="202.4" y="70.7">+5V</text>
<text x="220.7" y="69.4">~{Mr}</text>
<text x="228.2" y="70.1" transform="rotate(-90 228.2 70.1)">GND</text>
<text x="51.8" y="72.7">U16</text>
<text x="51.8" y="75.3">74LS161</text>
<text x="187.2" y="77.1">~{G}</text>
<text x="195.1" y="74.5">VCC</text>
<text x="195.1" y="77.1">VPP</text>
<text x="228.6" y="75">U20</text>
<text x="228.6" y="77.3">74LS174</text>
<text x="48.8" y="79.9">GND</text>
<text x="94.5" y="79.6">GND</text>
<text x="107.2" y="79.6">GND</text>
<text x="143.9" y="80.9">U18B</text>
<text x="144.7" y="82.9">74LS02</text>
<text x="187.2" y="79.6">~{E}P</text>
<text x="194.8" y="79.6">GND</text>
<text x="225.3" y="82.4">GND</text>
<text x="180.8" y="84.9">GND</text>
<text x="201.2" y="84.9">GND</text>
<text x="247.6" y="86">74LS00</text>
<text x="247.6" y="88">U21C</text>
<text x="58.2" y="112.1">+5V</text>
<text x="112.8" y="112.1">+5V</text>
<text x="169.9" y="112.1">+5V</text>
<text x="50.5" y="122.8">CP0</text>
<text x="50.5" y="125.3">CP1..3</text>
<text x="58" y="124.2" transform="rotate(-90 58 124.2)">VCC</text>
<text x="61" y="122.8">Q0</text>
<text x="61" y="125.3">Q1</text>
<text x="105.2" y="122.8">CP0</text>
<text x="105.2" y="125.3">CP1..3</text>
<text x="112.6" y="124.2" transform="rotate(-90 112.6 124.2)">VCC</text>
<text x="115.6" y="122.8">Q0</text>
<text x="115.6" y="125.3">Q1</text>
<text x="162.3" y="122.8">CP0</text>
<text x="162.3" y="125.3">CP1..3</text>
<text x="169.8" y="124.2" transform="rotate(-90 169.8 124.2)">VCC</text>
<text x="172.8" y="122.8">Q0</text>
<text x="172.8" y="125.3">Q1</text>
<text x="50.5" y="130.4">R0(1)</text>
<text x="61" y="127.9">Q2</text>
<text x="61" y="130.4">Q3</text>
<text x="105.2" y="130.4">R0(1)</text>
<text x="115.6" y="127.9">Q2</text>
<text x="115.6" y="130.4">Q3</text>
<text x="162.3" y="130.4">R0(1)</text>
<text x="172.8" y="127.9">Q2</text>
<text x="172.8" y="130.4">Q3</text>
<text x="27.9" y="135.5">Z1</text>
<text x="50.5" y="132.9">R0(2)</text>
<text x="58" y="133.6" transform="rotate(-90 58 133.6)">GND</text>
<text x="105.2" y="132.9">R0(2)</text>
<text x="112.6" y="133.6" transform="rotate(-90 112.6 133.6)">GND</text>
<text x="162.3" y="132.9">R0(2)</text>
<text x="58.4" y="139.3">U22</text>
<text x="58.4" y="141.3">74LS93</text>
<text x="113" y="139.3">U23</text>
<text x="113" y="141.3">74LS93</text>
<text x="162.3" y="138">R9(1)</text>
<text x="162.3" y="140.6">R9(2)</text>
<text x="169.8" y="141.2" transform="rotate(-90 169.8 141.2)">GND</text>
<text x="24.6" y="144.4">GND</text>
<text x="55.1" y="145.6">GND</text>
<text x="109.7" y="145.6">GND</text>
<text x="169.9" y="146.9">U24</text>
<text x="169.9" y="148.9">74LS90</text>
<text x="166.9" y="153.3">GND</text>
</g>
<g font-size="1.8" fill="#a90000">
<text x="39.9" y="41.7">3</text>
<text x="50.5" y="38.1" transform="rotate(-90 50.5 38.1)">16</text>
<text x="59.6" y="41.7">14</text>
<text x="85.7" y="41.7">3</text>
<text x="96.3" y="38.1" transform="rotate(-90 96.3 38.1)">16</text>
<text x="105.4" y="41.7">14</text>
<text x="227.1" y="42" transform="rotate(-90 227.1 42)">16</text>
<text x="39.9" y="44.2">4</text>
<text x="39.9" y="46.7">5</text>
<text x="59.6" y="44.2">13</text>
<text x="59.6" y="46.7">12</text>
<text x="85.7" y="44.2">4</text>
<text x="85.7" y="46.7">5</text>
<text x="105.4" y="44.2">13</text>
<text x="105.4" y="46.7">12</text>
<text x="184.7" y="45.5">8</text>
<text x="200" y="45.5">9</text>
<text x="216.5" y="45.5">3</text>
<text x="236.8" y="45.5">2</text>
<text x="39.9" y="49.3">6</text>
<text x="59.6" y="49.3">11</text>
<text x="85.7" y="49.3">6</text>
<text x="105.4" y="49.3">11</text>
<text x="184.7" y="48">7</text>
<text x="184.7" y="50.5">6</text>
<text x="184.7" y="53.1">5</text>
<text x="199.3" y="48">10</text>
<text x="199.3" y="50.5">11</text>
<text x="199.3" y="53.1">13</text>
<text x="215.9" y="53.1">11</text>
<text x="216.5" y="48">4</text>
<text x="216.5" y="50.5">6</text>
<text x="236.2" y="53.1">10</text>
<text x="236.8" y="48">5</text>
<text x="236.8" y="50.5">7</text>
<text x="39.3" y="59.4">10</text>
<text x="39.9" y="54.4">9</text>
<text x="39.9" y="56.9">7</text>
<text x="59.6" y="54.4">15</text>
<text x="85" y="59.4">10</text>
<text x="85.7" y="54.4">9</text>
<text x="85.7" y="56.9">7</text>
<text x="105.4" y="54.4">15</text>
<text x="142.4" y="59.4">8</text>
<text x="184.7" y="55.6">4</text>
<text x="184.7" y="58.2">3</text>
<text x="199.3" y="55.6">14</text>
<text x="199.3" y="58.2">15</text>
<text x="215.9" y="55.6">13</text>
<text x="215.9" y="58.2">14</text>
<text x="236.2" y="55.6">12</text>
<text x="236.2" y="58.2">15</text>
<text x="39.9" y="62">2</text>
<text x="85.7" y="62">2</text>
<text x="142.4" y="64.5">9</text>
<text x="153" y="62">10</text>
<text x="160.2" y="65.8">2</text>
<text x="184.1" y="65.8">23</text>
<text x="184.7" y="60.7">2</text>
<text x="184.7" y="63.2">1</text>
<text x="199.3" y="60.7">16</text>
<text x="199.3" y="63.2">17</text>
<text x="216.5" y="63.2">9</text>
<text x="39.9" y="67.1">1</text>
<text x="85.7" y="67.1">1</text>
<text x="160.2" y="70.9">3</text>
<text x="171.4" y="68.3">1</text>
<text x="184.1" y="68.3">22</text>
<text x="184.1" y="70.9">19</text>
<text x="216.5" y="68.3">1</text>
<text x="50.5" y="73.1" transform="rotate(-90 50.5 73.1)">8</text>
<text x="96.3" y="73.1" transform="rotate(-90 96.3 73.1)">8</text>
<text x="142.4" y="72.1">5</text>
<text x="142.4" y="77.2">6</text>
<text x="153.6" y="74.7">4</text>
<text x="184.1" y="75.9">20</text>
<text x="199.3" y="73.4">24</text>
<text x="199.3" y="75.9">21</text>
<text x="227.1" y="74.4" transform="rotate(-90 227.1 74.4)">8</text>
<text x="244.4" y="77.2">10</text>
<text x="184.1" y="78.5">18</text>
<text x="199.3" y="78.5">12</text>
<text x="245" y="82.3">9</text>
<text x="256.5" y="79.8">8</text>
<text x="56.9" y="117.5" transform="rotate(-90 56.9 117.5)">5</text>
<text x="111.5" y="117.5" transform="rotate(-90 111.5 117.5)">5</text>
<text x="168.7" y="117.5" transform="rotate(-90 168.7 117.5)">5</text>
<text x="45.7" y="121.7">14</text>
<text x="46.3" y="124.2">1</text>
<text x="66" y="121.7">12</text>
<text x="66.6" y="124.2">9</text>
<text x="100.3" y="121.7">14</text>
<text x="100.9" y="124.2">1</text>
<text x="120.6" y="121.7">12</text>
<text x="121.2" y="124.2">9</text>
<text x="157.4" y="121.7">14</text>
<text x="158" y="124.2">1</text>
<text x="177.8" y="121.7">12</text>
<text x="178.4" y="124.2">9</text>
<text x="46.3" y="129.3">2</text>
<text x="46.3" y="131.8">3</text>
<text x="66" y="129.3">11</text>
<text x="66.6" y="126.7">8</text>
<text x="100.9" y="129.3">2</text>
<text x="100.9" y="131.8">3</text>
<text x="120.6" y="129.3">11</text>
<text x="121.2" y="126.7">8</text>
<text x="158" y="129.3">2</text>
<text x="158" y="131.8">3</text>
<text x="177.8" y="129.3">11</text>
<text x="178.4" y="126.7">8</text>
<text x="158" y="136.9">6</text>
<text x="56.9" y="138.5" transform="rotate(-90 56.9 138.5)">10</text>
<text x="111.5" y="138.5" transform="rotate(-90 111.5 138.5)">10</text>
<text x="158" y="139.4">7</text>
<text x="168.7" y="146.1" transform="rotate(-90 168.7 146.1)">10</text>
</g>
<g font-size="1.8" fill="#0f0f0f">
<text x="66" y="41.6">K0</text>
<text x="111.8" y="41.6">K4</text>
<text x="66" y="46.6">K2</text>
<text x="66" y="44.1">K1</text>
<text x="111.8" y="44.1">K5</text>
<text x="177.8" y="47.9">K2</text>
<text x="177.8" y="45.4">K1</text>
<text x="66" y="49.2">K3</text>
<text x="177.8" y="53">K4</text>
<text x="177.8" y="50.5">K3</text>
<text x="111.8" y="58.1">K3</text>
<text x="134.6" y="59.3">S0</text>
<text x="177.8" y="55.5">K5</text>
<text x="177.8" y="58.1">L2</text>
<text x="177.8" y="60.6">W0</text>
<text x="177.8" y="63.2">W1</text>
<text x="177.8" y="65.7">W2</text>
<text x="177.8" y="70.8">S2</text>
<text x="134.6" y="72">S1</text>
<text x="177.8" y="87.3">K0</text>
<text x="47" y="94.9">k_rst</text>
<text x="71.1" y="124.1">L0</text>
<text x="78.7" y="124.1">L2</text>
<text x="125.7" y="124.1">W0</text>
<text x="133.3" y="124.1">W2</text>
<text x="184.1" y="124.1">S0</text>
<text x="71.1" y="129.2">L2</text>
<text x="71.1" y="126.7">L1</text>
<text x="125.7" y="126.7">W1</text>
<text x="125.7" y="129.2">W2</text>
<text x="184.1" y="129.2">S2</text>
<text x="184.1" y="126.7">S1</text>
</g>
<g font-size="1.8" fill="#840084">
<text x="48.1" y="52.9">MN14</text>
<text x="93.8" y="52.9">MN15</text>
<text x="225.4" y="56.7">E13</text>
<text x="147.2" y="63.1">N9</text>
<text x="165" y="69.4">N9</text>
<text x="191.2" y="67.9">E11</text>
<text x="147.2" y="75.8">N9</text>
<text x="249.4" y="80.9">MN2</text>
<text x="57.5" y="118.5">MN11</text>
<text x="112.4" y="118.5">MN13</text>
<text x="169.5" y="118.7">MN12</text>
</g>
<g font-size="1.8" fill="#009600">
<text x="92.7" y="129.2">~{RSL}</text>
<text x="149.9" y="129.2">~{RSL}</text>
</g>
</svg>
